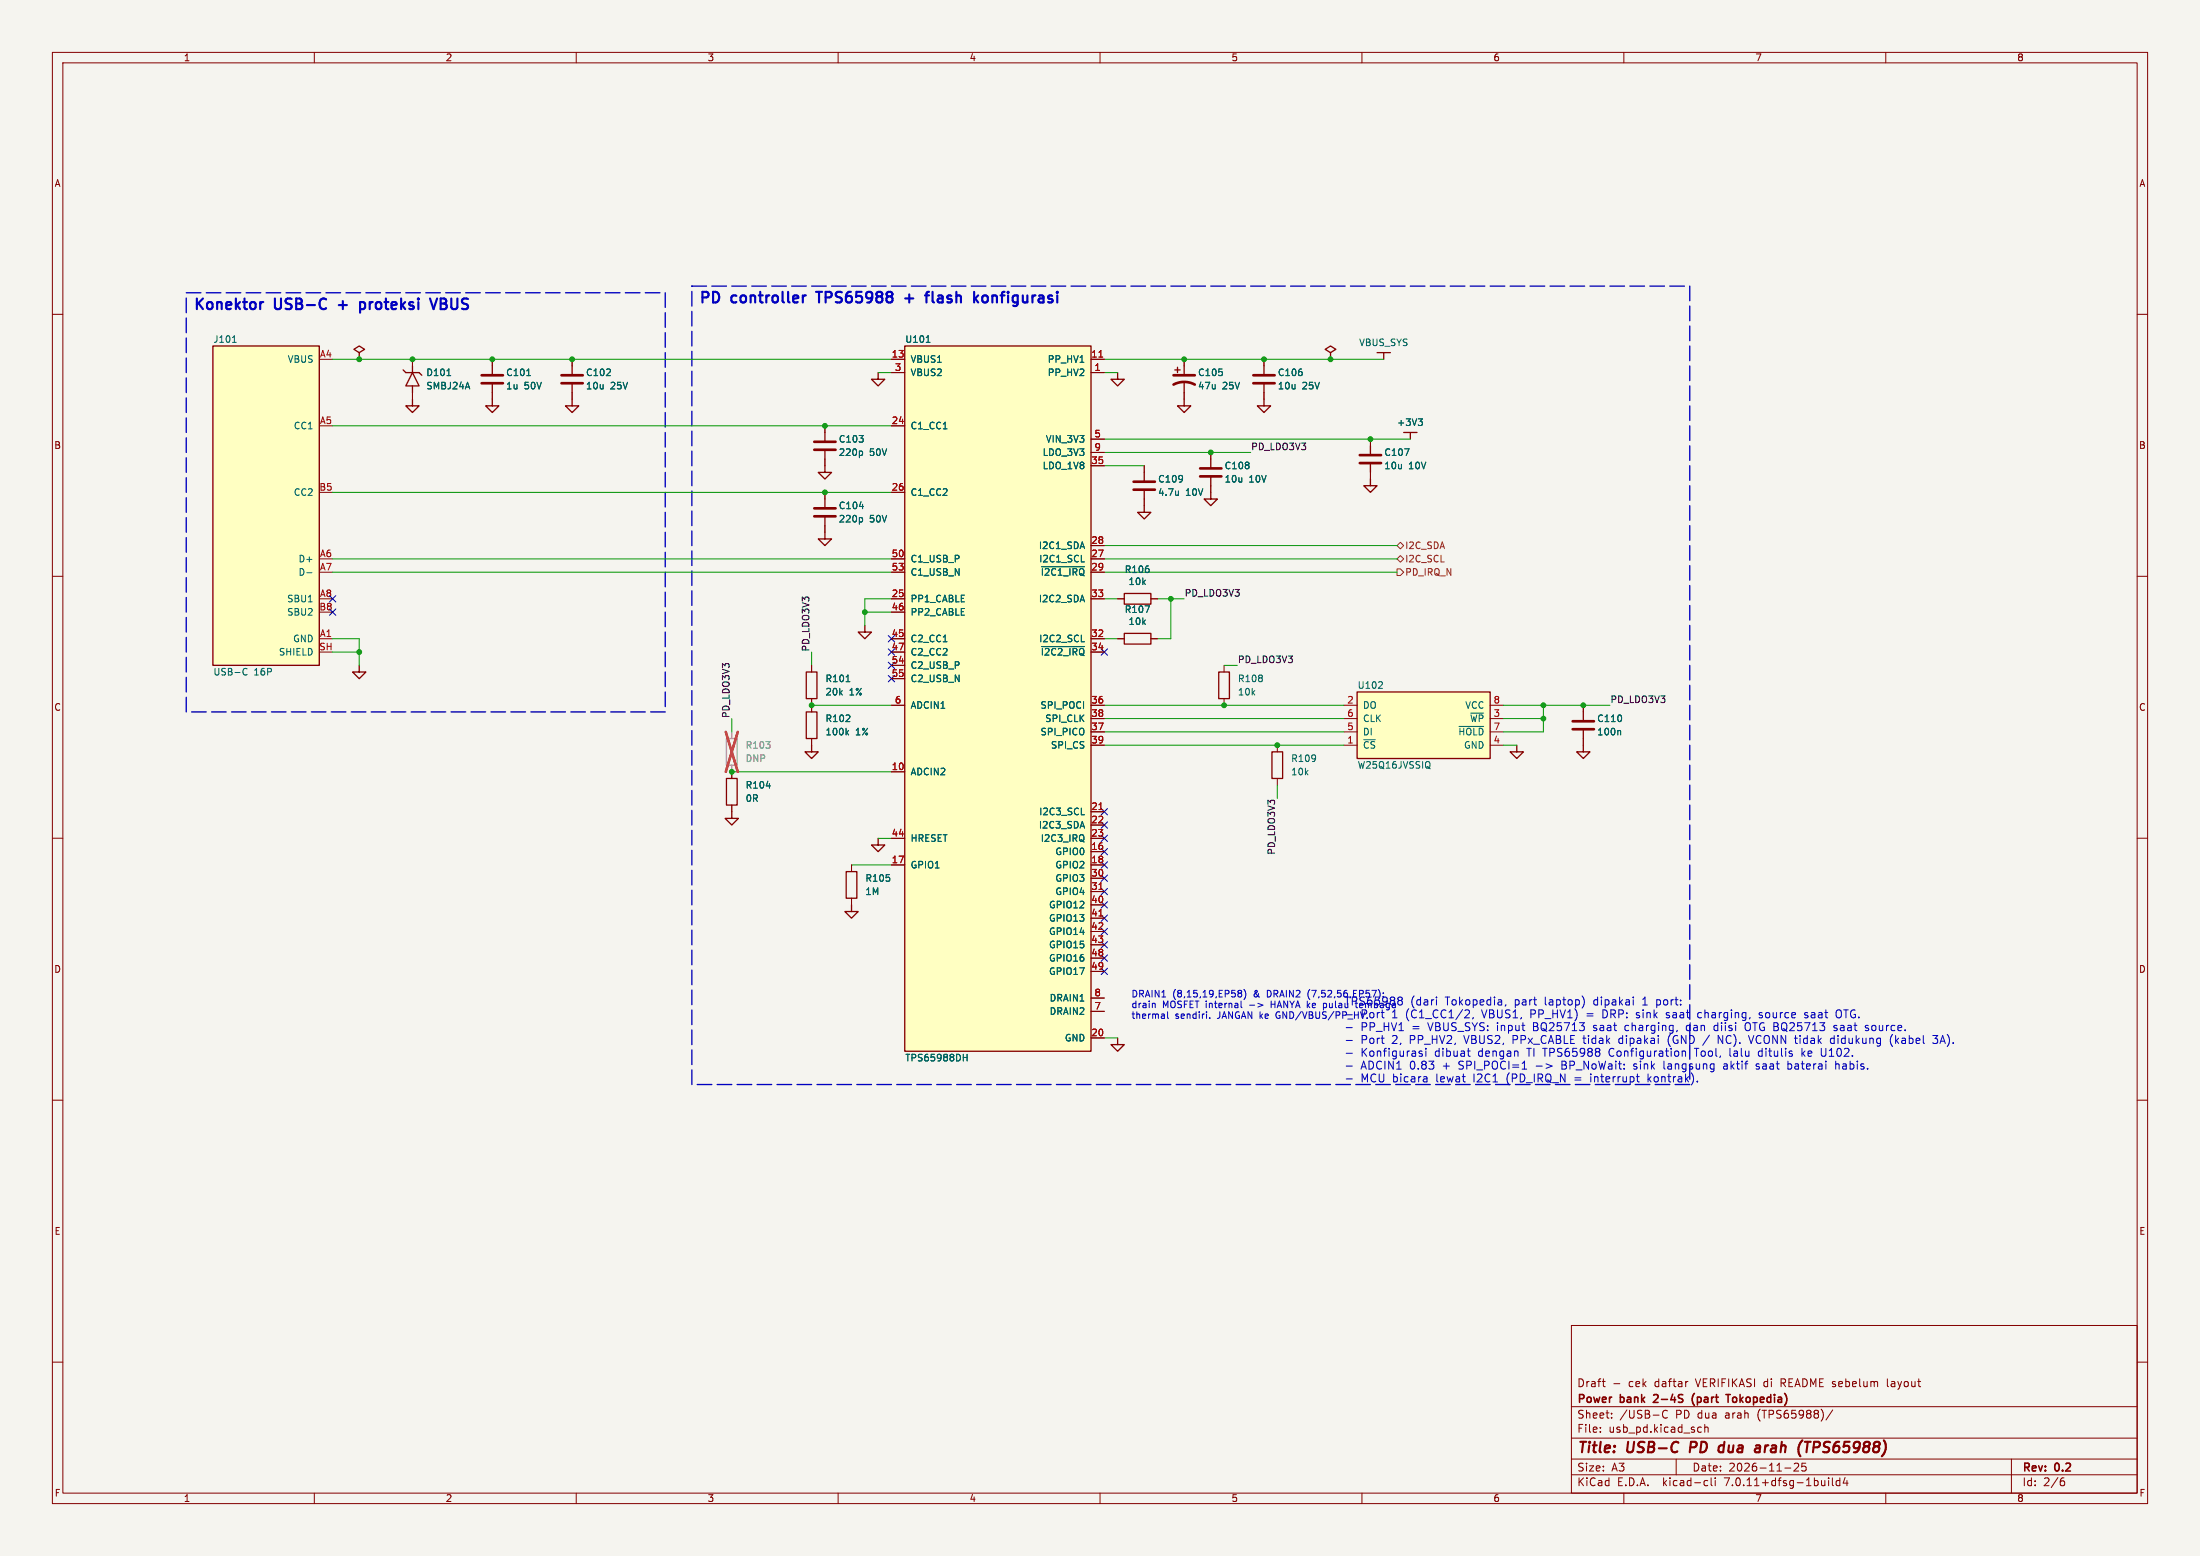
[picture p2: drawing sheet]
<svg xmlns="http://www.w3.org/2000/svg" width="420mm" height="297mm" viewBox="0 0 420 297" stroke-linecap="round" stroke-linejoin="round" font-family="sans-serif">
<path d="M0 0h420v297h-420z" fill="#f5f4ef" stroke="#f5f4ef" stroke-width=".19"/>
<g fill="none" stroke="#840000" stroke-width=".19">
<path d="M10 10h400v277h-400zM12 12h396v273h-396zM60 10v2M110 10v2M160 10v2M210 10v2M260 10v2M310 10v2M360 10v2M10 60h2M408 60h2M68.6 68.6h.1"/>
<path d="M78.7 68.6v1.3M78.7 74.9v1.3M94 68.6v1.3M94 74.9v1.3M109.2 68.6v1.3M109.2 74.9v1.3M170.2 71.1h2.5M170.2 68.6h2.5M208.3 71.1h2.5M208.3 68.6h2.5M226.1 68.6v1.3M226.1 74.9v1.3"/>
<path d="M241.3 68.6v1.3M241.3 74.9v1.3M254 68.6h.1M157.5 81.3v1.3M157.5 87.6v1.3M157.5 94v1.3M170.2 81.3h2.5M170.2 94h2.5M208.3 88.9h2.5M208.3 83.8h2.5M208.3 86.4h2.5M218.4 88.9v1.3"/>
<path d="M218.4 95.3v1.2M231.1 86.4v1.2M231.1 92.7v1.3M261.6 83.8v1.3M261.6 90.2v1.2M10 110h2M157.5 100.3v1.3M170.2 114.3h2.5M170.2 106.7h2.5M170.2 109.2h2.5M170.2 116.8h2.5M208.3 114.3h2.5"/>
<path d="M208.3 106.7h2.5M208.3 104.1h2.5M208.3 109.2h2.5M213.4 114.3h1.2M219.7 114.3h1.3M408 110h2M61 121.9h2.5M154.9 127v1.3M154.9 133.4v2.5M170.2 121.9h2.5M170.2 134.6h2.5M170.2 124.5h2.5"/>
<path d="M170.2 127h2.5M170.2 129.5h2.5M208.3 121.9h2.5M208.3 134.6h2.5M208.3 137.2h2.5M208.3 139.7h2.5M208.3 124.5h2.5M213.4 121.9h1.2M219.7 121.9h1.3M233.7 127v1.3M233.7 133.4v1.2M256.5 134.6h2.6"/>
<path d="M256.5 137.2h2.6M256.5 139.7h2.6M284.5 134.6h2.5M284.5 137.2h2.5M284.5 139.7h2.5M302.3 134.6v1.3M10 160h2M139.7 147.3v1.3M139.7 153.7v1.2M154.9 141v1.2M170.2 147.3h2.5M208.3 142.2h2.5"/>
<path d="M208.3 154.9h2.5M208.3 157.5h2.5M243.8 142.2v1.3M243.8 148.6v1.3M256.5 142.2h2.6M284.5 142.2h2.5M302.3 141v1.2M408 160h2M162.6 165.1v1.3M162.6 171.5v1.2M170.2 165.1h2.5M170.2 160h2.5"/>
<path d="M208.3 162.6h2.5M208.3 165.1h2.5M208.3 160h2.5M208.3 167.6h2.5M208.3 170.2h2.5M208.3 172.7h2.5M208.3 175.3h2.5M208.3 177.8h2.5M208.3 198.1h2.5M208.3 180.3h2.5M208.3 182.9h2.5M208.3 185.4h2.5"/>
<path d="M208.3 193h2.5M208.3 190.5h2.5M10 210h2M408 210h2M10 260h2M300 253h108v32h-108zM408 260h2M300 278.5h108M300 274.5h108M300 268.5h108M305.5 273.2v.2M305.5 272.5v.1"/>
<path d="M305.9 263.7h.5M306.2 264.6l.2 .1M307.7 270.5v.2M307.7 269.8v.1M308.1 264.1h1.1M318.3 269.3a.6 .6 0 0 0-.7 0 .6 .6 0 0 0-.2 .7 .56 .56 0 0 0 .3 .6 .56 .56 0 0 0 .6-.1M320 278.5v3M322.1 263.7h.1M324.4 272.4l.4 .1M324.8 273.3l-.4 .1M325.4 272.5l.3-.1 .3 .1 .1 .9M325.4 271.9v1.5"/>
<path d="M342.5 279.4l.6-.1 .2 .1 .1 .3-1 1.1h1M344.7 279.3h-.7l-.1 .7 .3-.1h.5l.1 .2-.1 .5-.2 .2-.6-.2M349.9 269.1l-1.3 1.9M360.3 263.2v1.3l.2 .2M384 278.5v6.5M60 285v2M110 285v2M160 285v2M210 285v2M260 285v2M300 281.5h108M310 285v2"/>
<path d="M325.6 282.6l.4 .1M326 283.5l-.4 .1M326.7 282.1v1.3l.2 .2M327.4 282.1v.1M327.4 282.6v1M340.7 280.2h1.2M349.1 282.1v.1M349.1 282.6v1M349.8 282.1v1.3l.2 .2M351.2 282.7l-.4-.1-.3 .3 .2 .6h.5M351.2 282.1v1.5M352.2 282l-.3 1.1h.9"/>
<path d="M352.6 282.6v1M360 285v2M393.6 282.7h.3l.3 .2-.1 .5-.5 .2M394 282.1l-.4 .1"/>
</g>
<path d="M322.8 275.2l-.2 2M328.3 276h.8M329 277.1l-.6 .1M329.2 275.2l-.2 2M335.4 275.9l.6 .1-.1 1.2M335.9 277.1l-.2 .1M336 276.3l-.7 .1M344.1 274.9l-.1 .1M344.5 275.2h1.2M345.1 275.2l-.2 2" fill="none" stroke="#840000" stroke-width=".4"/>
<path d="M315.8 266.3h-.1M316.5 266.8l-.9 .9h.9M323.5 266a1.72 1.72 0 0 0 0 2.3M329.5 266.2h.8M329.9 266.2v1.5M330.8 266.8v.7" fill="none" stroke="#840000" stroke-width=".3"/>
<g fill="none" stroke="#840000" stroke-width=".25">
<path d="M40.6 66h20.4v61h-20.4zM68.6 67.3l1-.6-1-.7-1 .7 1 .6v1.3M77 70.6l.5 .5h2.5l.5 .5M78.7 76.2v1.3h1.3l-1.3 1.2-1.2-1.2h1.2M78.7 71.1l1.3 2.6h-2.5zM78.7 69.9v1.2M78.7 73.7v1.2M94 76.2v1.3h1.2l-1.2 1.2-1.3-1.2h1.3M94 69.9v1.7M94 73.1v1.8M109.2 76.2v1.3h1.3l-1.3 1.2-1.3-1.2h1.3M109.2 69.9v1.7"/>
<path d="M109.2 73.1v1.8M167.6 71.1v1.3h1.3l-1.3 1.3-1.2-1.3h1.2M172.7 66h35.6v134.7h-35.6zM213.4 71.1v1.3h1.2l-1.2 1.3-1.3-1.3h1.3M224.3 70.6h1M224.8 70.1v1M226.1 76.2v1.3h1.2l-1.2 1.2-1.3-1.2h1.3M226.1 69.9v1.7M226.1 73.1v1.8M241.3 76.2v1.3h1.3l-1.3 1.2-1.3-1.2h1.3M241.3 69.9v1.7M241.3 73.1v1.8"/>
<path d="M254 67.3l1-.6-1-.7-1 .7 1 .6v1.3M262.9 67.3h2.5M264.2 67.3v1.3M157.5 88.9v1.3h1.2l-1.2 1.2-1.3-1.2h1.3M157.5 82.6v1.7M157.5 85.8v1.8M157.5 95.3v1.7M157.5 98.5v1.8M218.4 96.5v1.3h1.3l-1.3 1.3-1.2-1.3h1.2M218.4 90.2v1.8M218.4 93.5v1.8M231.1 94v1.3h1.3l-1.3 1.2-1.2-1.2h1.2"/>
<path d="M231.1 87.6v1.8M231.1 90.9v1.8M261.6 91.4v1.3h1.3l-1.3 1.3-1.3-1.3h1.3M261.6 85.1v1.8M261.6 88.4v1.8M268 82.6h2.5M269.2 82.6v1.2M157.5 101.6v1.3h1.2l-1.2 1.2-1.3-1.2h1.3M165.1 119.4v1.3h1.3l-1.3 1.2-1.3-1.2h1.3M214.6 113.3h5.1v2h-5.1zM68.6 127v1.3h1.2l-1.2 1.2-1.3-1.2h1.3M153.9 135.9h2.1v5.1h-2.1z"/>
<path d="M153.9 128.3h2.1v5.1h-2.1zM214.6 120.9h5.1v2h-5.1zM232.7 128.3h2v5.1h-2zM259.1 132.1h25.4v12.7h-25.4zM302.3 135.9v1.8M302.3 139.2v1.8M138.7 148.6h2v5.1h-2zM139.7 154.9v1.3h1.3l-1.3 1.3-1.3-1.3h1.3M154.9 142.2v1.3h1.3l-1.3 1.3-1.2-1.3h1.2M242.8 143.5h2.1v5.1h-2.1zM289.6 142.2v1.3h1.2l-1.2 1.3-1.3-1.3h1.3M302.3 142.2v1.3h1.2l-1.2 1.3-1.3-1.3h1.3"/>
<path d="M161.5 166.4h2.1v5.1h-2.1zM162.6 172.7v1.3h1.2l-1.2 1.3-1.3-1.3h1.3M167.6 160v1.3h1.3l-1.3 1.3-1.2-1.3h1.2M213.4 198.1v1.3h1.2l-1.2 1.3-1.3-1.3h1.3"/>
</g>
<g fill="none" stroke="#006464" stroke-width=".19">
<path d="M44.4 65.3h.7M85.3 71.7h.7M100.6 71.7h.7M176.8 65.3h.7M270.8 79.9h.7l-.4 .5M164.1 96.7h.7M164.4 98.8l.3 .2v.4l-.3 .2M164.4 86.1l.3 .2v.4l-.3 .2M180.1 81.9h.7M225 93.7v.9M225 94.4l-.1 .1M268.1 85.7h.9l-.6 1.2"/>
<path d="M271.3 80.4l.2 .3v.3l-.2 .2M58.6 109.3h.9M198.8 108.2h8.2M206.4 107.3h.6M218.6 115.6h.8l-.5 1.3M46.6 127.6l.6 .1M47.2 128.7l-.6 .1M161.5 130.1h.7M161.6 139.8l.4 .5M162 139.4l-.5 .5M180.1 122.5h.7M198.8 123.4h8.2"/>
<path d="M206.4 122.5h.6M263.1 131.4h.8M263.8 130.2v.5M278.5 138.7h4.7M309.2 139.4l.2 .2v.7M146.3 150h.8M206.4 155.5h.6M272.8 145.4a.91 .91 0 0 1 0 1.2l.2 .2M183.9 201.8h.7M184.6 201.2v1.3"/>
</g>
<g fill="none" stroke="#840000" stroke-width=".51">
<path d="M92 71.6h4M92 73.1h4M107.2 71.6h4M107.2 73.1h4M224 73.4a4.3 4.3 0 0 1 4.1 0M224 71.6h4.1M239.3 71.6h4M239.3 73.1h4M155.5 98.5h4M155.5 97h4M155.5 85.8h4M155.5 84.3h4"/>
<path d="M216.4 93.5h4.1M216.4 92h4.1M229.1 90.9h4.1M229.1 89.4h4.1M259.6 88.4h4M259.6 86.9h4M300.2 139.2h4.1M300.2 137.7h4.1"/>
</g>
<g fill="#ffffc2" stroke="#ffffc2" stroke-width=".19">
<path d="M259.1 132.1h25.4v12.7h-25.4z"/>
<path d="M40.6 66h20.4v61h-20.4z"/>
<path d="M172.7 66h35.6v134.7h-35.6z"/>
</g>
<path d="M138.7 141h2v5.1h-2z" fill="none" stroke="#9c9b98" stroke-width=".25"/>
<path d="M139.7 139.7v1.3M139.7 146.1v1.2" fill="none" stroke="#9c9b98" stroke-width=".19"/>
<path d="M138.6 139.7l2.2 7.6M140.8 139.7l-2.2 7.6" fill="none" stroke="#eb3a3d" stroke-width=".46"/>
<path d="M209.8 68.2h.7M209.8 154.5h.7M209.8 169.8h.7M209.8 174.8h.7" fill="none" stroke="#a90000" stroke-width=".19"/>
<path d="M266.7 106.7l.6-.7 .7 .7-.7 .6zM266.7 108.6h.6l.7 .6-.7 .7h-.6zM267.3 103.5l.7 .6-.7 .7-.6-.7z" fill="none" stroke="#725600" stroke-width=".19"/>
<g fill="none" stroke="#0000c2" stroke-width=".19">
<path d="M220.2 191.5l.3 .2v.6M222.9 193.1v1.1l.2 .2M230.9 194.3v.1M236.6 189.6l-.3-.3 .3-.3h.2l.2 .3-.2 .3M236.6 189.6l-.3 .2 .1 .4 .2 .1h.2l.2-.2v-.3l-.2-.2M236.6 189.6h.2M236.9 191.1v1.1l.2 .1M237.5 188.9a1.46 1.46 0 0 1 0 1.9M238.6 191.9h.9M240.1 191.5l1 .4-1 .3M252.6 191.5v1.3M252.6 192.3h.4"/>
<path d="M257 196.1h1.2M257 198.6h1.2M263.1 188.9l.3 .5 .1 .5M264.1 189.5v.1M267.1 190.3h.3l.3 .3-.3 .4M267.1 191h.3M267.4 191l.2 .1 .1 .4-.1 .3h-.5M274.2 190.3v.2M274.2 190.8v1M280.5 193.2l-.9 1.1h.9M281.2 194.2l-.1 .3M287.5 191.8l-.2 .3"/>
<path d="M302.1 190.2a1.78 1.78 0 0 1 0 2.1M306 192.8v1.5h.4M309.1 198.3v.7M310.3 195.9v.7M312.4 194.2l.4 .1M312.6 193.3l-.2 .2 .2 .3M313.6 191.8h.9M313.7 190.7h-.1M318.1 194.2l.4 .1M318.2 193.3v.4l.3 .1M318.5 198.1v.6l.2 .8M320.2 196.7l-.1 .2"/>
<path d="M322.2 195.7l-.3 .3v.4l.3 .3M324.7 193.3h-.5l-.1 .3 .1 .5 .5 .2M326.3 197.6l-1.3 1.9M327.3 195.9v.7l.5 .1M328 199.2v-1.5l.9 1.5M333.1 195.7v.5a.51 .51 0 0 0 .7 .5M333.8 197.7l.5 1.5 .5-1.5M336.4 193.3h-.4l-.2 .3 .7 .4M336.5 194.1l-.2 .2-.5-.1M345.1 193.3h-.4l-.2 .2 .1 .2 .5 .1v.4h-.6M350.2 197.7v1.5M350.2 198.2h-.5l-.3 .3 .2 .6h.6"/>
<path d="M350.6 193a.51 .51 0 0 1 .6-.2 .51 .51 0 0 1 .3 .5M350.7 195.8l-.4-.1-.2 .2 .1 .2 .5 .2v.4h-.6M351.5 193.8a.51 .51 0 0 1-.3 .5 .51 .51 0 0 1-.6-.2M356.2 196.1l.5 .2v.2l-.2 .2h-.4M356.2 195.8h.5M361 197.9a1.78 1.78 0 0 0 .3 1.9M361.9 197.7v1.5M362.5 198.2l-.6 .5M369 197.7h.9l-.5 .5 .4 .2v.6l-.2 .2-.6-.2M257 201h1.2M257 203.5h1.2M257 205.9h1.2"/>
<path d="M270.9 200.9l.7 .4-.3 .3h-.4M271.1 200.6l-.2 .2M271.3 200.6l.2 .1M272.2 200.6v1M272.2 205.5l.2 .2v.8M272.4 206.4l-.1 .1M272.4 205.9h-.1M280.4 201.6h.3M290.6 204.1h.9M295.1 203.1l1.2 .4-1.2 .4M303.7 205.5v1M311.9 204l.1 .1"/>
<path d="M311.9 203.1v.4M312.4 205.5h.6M312.7 206.4l.3 .1M314.6 205v1.5M314.8 205.9l.4 .6M315.2 205.5l-.6 .6M317.7 202.6v1.3l.2 .2M321.1 200.6v1M321.2 200.7l-.1 .1M321.7 200.7l.1 .9M329.2 203.1h-.1M329.6 203.5h-.4a.3 .3 0 0 0-.2 .3 .3 .3 0 0 0 .2 .3h.4"/>
<path d="M330.3 200.1v1.3l.2 .2M335.2 204h.6M335.8 203.1h-.3l-.3 .2 .1 .2 .5 .1M336.3 200.6h-.3l-.3 .3 .1 .6 .5 .1M341.3 203.1h.5l.2 .1M341.3 202.6v1.5M342 203.9l-.2 .2-.5-.1M344 200.1v1.5M344.1 201l.5 .6M344.6 200.6l-.6 .6M347.8 201.6h.6M350.4 203.2l.3-.1h.3l.1 1"/>
<path d="M350.4 202.6v1.5"/>
</g>
<g fill="none" stroke="#0000c2" stroke-width=".41">
<path d="M37.6 57v2M38.7 57l-1.1 1.1M45 57v2M46.7 57v1.7M50.1 57.7h.2M52.5 57v1.6M53.6 57v1.6M55.7 57.1l-.8-.1-.3 .2M57.5 57.2l-.3-.2h-.7v2M62.3 57.2a.7 .7 0 0 0-1.1 .1M65.4 57.5v1.5M68.7 57.7h.6l.4 .3"/>
<path d="M68.7 57.7v2M69.7 58.6l-.4 .4-.6-.1M73.7 57v1.7M76.6 57v2M79.9 57l-.1 .1 .1 .1M79.9 57l.1 .1-.1 .1M79.9 57v.2M82.1 57l.7 2 .6-2M85.1 57.2l-.3-.2h-.7v2M86.2 57v1.6M87.3 57v1.6M89.3 57.1l-.7-.1-.3 .2"/>
<path d="M135.2 55.9l-.3-.2h-.8v2M137.1 56l-.5-.3h-.5v2M145.1 55.7v1.7M149.4 55.7v1.7M150.5 55.7v1.7M153.6 56.4h.2M155.8 55.7h1.1M156.4 55.7v2M158.7 55.9l-.3-.2h-.8v2M160.7 55.8l-.8-.1-.3 .2M162.5 55.7h-.4l-.3 .2M164.5 55.7h-1l-.1 1"/>
<path d="M165.5 55.9l.2-.2h.4l.3 .2M167.4 55.9l.3-.2h.4l.3 .2M169.3 55.9l.3-.2h.4l.3 .2M172.8 57h1.6M173.6 56.2v1.5M176.6 56.4h.8M177.4 55.7l-.4 .1-.1 .2v1.7M178 55.7v1.7l.3 .3M182.6 55.7v2M186 55.7v2M188.6 56.8a.55 .55 0 0 0-.6-.4 .55 .55 0 0 0-.5 .4v.6a.55 .55 0 0 0 .5 .4 .55 .55 0 0 0 .6-.4M191.8 55.7l-.4 .1-.1 .2"/>
<path d="M192.4 55.7v.1v.1M192.4 55.7l.1 .1-.1 .1M192.4 55.7v.2M201.8 55.7l-.1 .1 .1 .1M201.8 55.7l.1 .1-.1 .1M201.8 55.7v.2"/>
</g>
<path d="M35.6 55.9h91.4v80h-91.4v-80M132.1 54.6h190.5v152.4h-190.5v-152.4" fill="none" stroke="#0000c2" stroke-width=".25" stroke-dasharray="2.8 1"/>
<g fill="none" stroke="#009600" stroke-width=".19">
<path d="M63.5 68.6h106.7M167.6 71.1h2.6M210.8 71.1h2.6M210.8 68.6h53.4M63.5 81.3h106.7M63.5 94h106.7M210.8 86.4h28M210.8 88.9h7.6M210.8 83.8h58.4M63.5 109.2h106.7M63.5 106.7h106.7M165.1 116.8h5.1"/>
<path d="M170.2 114.3h-5.1v5.1M210.8 114.3h2.6M210.8 109.2h55.9M210.8 106.7h55.9M210.8 104.1h55.9M221 114.3h5.1M223.5 114.3v7.6h-2.5M63.5 121.9h5.1v5.1M63.5 124.5h5.1M139.7 137.2v2.5M154.9 134.6h15.3M154.9 124.5v2.5"/>
<path d="M210.8 134.6h45.7M210.8 121.9h2.6M210.8 137.2h45.7M210.8 139.7h45.7M233.7 127h2.5M287 134.6h20.3M287 137.2h7.6M294.6 134.6v5.1h-7.6M139.7 147.3h30.5M210.8 142.2h45.7M243.8 149.9v2.5M287 142.2h2.6"/>
<path d="M162.6 165.1h7.6M167.6 160h2.6M210.8 198.1h2.6"/>
</g>
<g fill="none" stroke="#000084" stroke-width=".19">
<path d="M62.9 116.2l1.2 1.2M62.9 113.7l1.2 1.2M64.1 116.2l-1.2 1.2M64.1 113.7l-1.2 1.2M169.6 121.3l1.2 1.2M169.6 123.9l1.2 1.2M169.6 128.9l1.2 1.2M169.6 126.4l1.2 1.2M170.8 121.3l-1.2 1.2M170.8 123.9l-1.2 1.2M170.8 128.9l-1.2 1.2M170.8 126.4l-1.2 1.2"/>
<path d="M210.2 123.9l1.2 1.2M211.4 123.9l-1.2 1.2M210.2 159.4l1.2 1.2M210.2 154.3l1.2 1.2M210.2 156.9l1.2 1.2M211.4 159.4l-1.2 1.2M211.4 154.3l-1.2 1.2M211.4 156.9l-1.2 1.2M210.2 179.7l1.2 1.2M210.2 177.2l1.2 1.2M210.2 174.7l1.2 1.2M210.2 172.1l1.2 1.2"/>
<path d="M210.2 169.6l1.2 1.2M210.2 167l1.2 1.2M210.2 164.5l1.2 1.2M210.2 162l1.2 1.2M211.4 179.7l-1.2 1.2M211.4 177.2l-1.2 1.2M211.4 174.7l-1.2 1.2M211.4 172.1l-1.2 1.2M211.4 169.6l-1.2 1.2M211.4 167l-1.2 1.2M211.4 164.5l-1.2 1.2M211.4 162l-1.2 1.2"/>
<path d="M210.2 184.8l1.2 1.2M210.2 182.3l1.2 1.2M211.4 184.8l-1.2 1.2M211.4 182.3l-1.2 1.2"/>
</g>
<g fill="#009600" stroke="#009600" stroke-width=".19">
<circle cx="78.7" cy="68.6" r=".46"/>
<circle cx="68.6" cy="68.6" r=".46"/>
<circle cx="94" cy="68.6" r=".46"/>
<circle cx="109.2" cy="68.6" r=".46"/>
<circle cx="68.6" cy="124.5" r=".46"/>
<circle cx="241.3" cy="68.6" r=".46"/>
<circle cx="226.1" cy="68.6" r=".46"/>
<circle cx="254" cy="68.6" r=".46"/>
<circle cx="261.6" cy="83.8" r=".46"/>
<circle cx="139.7" cy="147.3" r=".46"/>
<circle cx="157.5" cy="94" r=".46"/>
<circle cx="157.5" cy="81.3" r=".46"/>
<circle cx="154.9" cy="134.6" r=".46"/>
<circle cx="165.1" cy="116.8" r=".46"/>
<circle cx="223.5" cy="114.3" r=".46"/>
<circle cx="233.7" cy="134.6" r=".46"/>
<circle cx="302.3" cy="134.6" r=".46"/>
<circle cx="243.8" cy="142.2" r=".46"/>
<circle cx="231.1" cy="86.4" r=".46"/>
<circle cx="294.6" cy="134.6" r=".46"/>
<circle cx="294.6" cy="137.2" r=".46"/>
</g>
<g font-size="2.8" fill="#0000c2">
<text x="133.3" y="58.9">PD</text>
<text x="139.8" y="58.9">controller</text>
<text x="156.9" y="58.9">TPS65988</text>
<text x="179.4" y="58.9">flash</text>
<text x="189.3" y="58.9">konfigurasi</text>
<text x="36.8" y="60.2">Konektor</text>
<text x="52.5" y="60.2">USB-C</text>
<text x="65.5" y="60.2">+</text>
<text x="70.4" y="60.2">proteksi</text>
<text x="84.9" y="60.2">VBUS</text>
</g>
<g font-size="2.8" fill="#840000">
<text x="301" y="277.9">Title:</text>
<text x="310.6" y="277.9">USB-C</text>
<text x="323.4" y="277.9">PD</text>
<text x="329.8" y="277.9">dua</text>
<text x="337.5" y="277.9">arah</text>
<text x="346.5" y="277.9">(TPS65988)</text>
</g>
<g font-size="2.1" fill="#0000c2">
<text x="256.5" y="192.2">TPS65988</text>
<text x="256.5" y="194.7">-</text>
<text x="259.7" y="194.7">Port</text>
<text x="259.7" y="197.1">PP_HV1</text>
<text x="265.8" y="194.7">1</text>
<text x="268.5" y="194.7">(C1_CC1/2,</text>
<text x="269.2" y="192.2">(dari</text>
<text x="269.6" y="197.1">=</text>
<text x="272.8" y="197.1">VBUS_SYS:</text>
<text x="276" y="192.2">Tokopedia,</text>
<text x="283.2" y="194.7">VBUS1,</text>
<text x="286" y="197.1">input</text>
<text x="289.3" y="192.2">part</text>
<text x="292.6" y="194.7">PP_HV1)</text>
<text x="293.1" y="197.1">BQ25713</text>
<text x="295.2" y="192.2">laptop)</text>
<text x="303.4" y="194.7">=</text>
<text x="304.6" y="192.2">dipakai</text>
<text x="304.7" y="197.1">saat</text>
<text x="306.6" y="194.7">DRP:</text>
<text x="310.9" y="197.1">charging,</text>
<text x="313.2" y="194.7">sink</text>
<text x="314.1" y="192.2">1</text>
<text x="316.9" y="192.2">port:</text>
<text x="319.1" y="194.7">saat</text>
<text x="322.8" y="197.1">dan</text>
<text x="325.2" y="194.7">charging,</text>
<text x="328.2" y="197.1">diisi</text>
<text x="334.3" y="197.1">OTG BQ25713</text>
<text x="337.1" y="194.7">source</text>
<text x="346" y="194.7">saat</text>
<text x="351.5" y="197.1">saat</text>
<text x="352.1" y="194.7">OTG.</text>
<text x="357.7" y="197.1">source.</text>
<text x="259.7" y="199.6">Port</text>
<text x="259.7" y="202">Konfigurasi</text>
<text x="265.8" y="199.6">2,</text>
<text x="269.2" y="199.6">PP_HV2,</text>
<text x="273.9" y="202">dibuat</text>
<text x="279.8" y="199.6">VBUS2,</text>
<text x="282.3" y="202">dengan</text>
<text x="289.2" y="199.6">PPx_CABLE</text>
<text x="291.8" y="202">TI TPS65988</text>
<text x="302.8" y="199.6">tidak</text>
<text x="307.7" y="202">Configuration</text>
<text x="309.7" y="199.6">dipakai</text>
<text x="319.2" y="199.6">(GND</text>
<text x="324.3" y="202">Tool,</text>
<text x="329.1" y="199.6">NC).</text>
<text x="331" y="202">lalu</text>
<text x="335.2" y="199.6">VCONN tidak</text>
<text x="336.7" y="202">ditulis</text>
<text x="345.1" y="202">ke</text>
<text x="348.9" y="202">U102.</text>
<text x="351" y="199.6">didukung</text>
<text x="362.6" y="199.6">(kabel</text>
<text x="371" y="199.6">3A).</text>
<text x="259.7" y="204.5">ADCIN1</text>
<text x="259.7" y="206.9">MCU bicara</text>
<text x="269.2" y="204.5">0.83</text>
<text x="274.3" y="206.9">lewat</text>
<text x="275.5" y="204.5">+</text>
<text x="278.7" y="204.5">SPI_POCI=1</text>
<text x="281.5" y="206.9">I2C1</text>
<text x="288" y="206.9">(PD_IRQ_N</text>
<text x="293.6" y="204.5">-&gt;</text>
<text x="298.6" y="204.5">BP_NoWait:</text>
<text x="301.1" y="206.9">=</text>
<text x="304.3" y="206.9">interrupt</text>
<text x="312.5" y="204.5">sink</text>
<text x="315.4" y="206.9">kontrak).</text>
<text x="318.4" y="204.5">langsung</text>
<text x="330" y="204.5">aktif</text>
<text x="336.4" y="204.5">saat</text>
<text x="342.5" y="204.5">baterai</text>
<text x="351.8" y="204.5">habis.</text>
</g>
<g font-size="2.1" fill="#840000">
<text x="301" y="268.2">Power</text>
<text x="301" y="265">Draft</text>
<text x="309.4" y="268.2">bank</text>
<text x="310.9" y="265">cek</text>
<text x="316" y="265">daftar</text>
<text x="316.4" y="268.2">2-4S</text>
<text x="324" y="265">VERIFIKASI</text>
<text x="324.3" y="268.2">(part</text>
<text x="331.5" y="268.2">Tokopedia)</text>
<text x="337.1" y="265">di</text>
<text x="340.5" y="265">README sebelum</text>
<text x="361.1" y="265">layout</text>
<text x="301" y="273.7">File:</text>
<text x="301" y="271">Sheet:</text>
<text x="307.1" y="273.7">usb_pd.kicad_sch</text>
<text x="309.2" y="271">/USB-C</text>
<text x="319.9" y="271">PD dua</text>
<text x="329.6" y="271">arah</text>
<text x="335.9" y="271">(TPS65988)/</text>
<text x="301" y="281.1">Size:</text>
<text x="307.6" y="281.1">A3</text>
<text x="323" y="281.1">Date:</text>
<text x="330" y="281.1">2026-11-25</text>
<text x="386" y="281.3">Rev:</text>
<text x="392.4" y="281.3">0.2</text>
<text x="301" y="283.9">KiCad</text>
<text x="308.7" y="283.9">E.D.A.</text>
<text x="317.6" y="283.9">kicad-cli</text>
<text x="329.5" y="283.9">7.0.11+dfsg-1build4</text>
<text x="386" y="283.9">Id:</text>
<text x="390.1" y="283.9">2/6</text>
</g>
<g font-size="1.8" fill="#840000">
<text x="35" y="11.9">1</text>
<text x="85" y="11.9">2</text>
<text x="135" y="11.9">3</text>
<text x="185" y="11.9">4</text>
<text x="235" y="11.9">5</text>
<text x="285" y="11.9">6</text>
<text x="335" y="11.9">7</text>
<text x="385" y="11.9">8</text>
<text x="10.3" y="35.9">A</text>
<text x="408.3" y="35.9">A</text>
<text x="10.3" y="85.9">B</text>
<text x="408.2" y="85.9">B</text>
<text x="10.3" y="135.9">C</text>
<text x="408.2" y="135.9">C</text>
<text x="10.3" y="185.9">D</text>
<text x="408.2" y="185.9">D</text>
<text x="10.3" y="235.9">E</text>
<text x="408.3" y="235.9">E</text>
<text x="10.3" y="285.9">F</text>
<text x="35" y="286.9">1</text>
<text x="85" y="286.9">2</text>
<text x="135" y="286.9">3</text>
<text x="185" y="286.9">4</text>
<text x="235" y="286.9">5</text>
<text x="285" y="286.9">6</text>
<text x="335" y="286.9">7</text>
<text x="385" y="286.9">8</text>
<text x="408.3" y="285.9">F</text>
</g>
<g font-size="1.8" fill="#006464">
<text x="40.6" y="65.6">J101</text>
<text x="172.7" y="65.6">U101</text>
<text x="54.8" y="69.4">VBUS</text>
<text x="81.3" y="72">D101</text>
<text x="96.5" y="72">C101</text>
<text x="111.8" y="72">C102</text>
<text x="173.7" y="69.4">VBUS1</text>
<text x="173.7" y="72">VBUS2</text>
<text x="199.9" y="72">PP_HV2</text>
<text x="199.9" y="69.4">PP_HV1</text>
<text x="228.6" y="72">C105</text>
<text x="243.8" y="72">C106</text>
<text x="259.4" y="66.3">VBUS_SYS</text>
<text x="81.3" y="74.5">SMBJ24A</text>
<text x="96.5" y="74.5">1u</text>
<text x="100.1" y="74.5">50V</text>
<text x="111.8" y="74.5">10u</text>
<text x="116.5" y="74.5">25V</text>
<text x="228.6" y="74.5">47u</text>
<text x="233.3" y="74.5">25V</text>
<text x="243.8" y="74.5">10u</text>
<text x="248.6" y="74.5">25V</text>
<text x="56" y="82.1">CC1</text>
<text x="173.7" y="82.1">C1_CC1</text>
<text x="266.6" y="81.5">+3V3</text>
<text x="160" y="84.7">C103</text>
<text x="160" y="87.2">220p</text>
<text x="166" y="87.2">50V</text>
<text x="199" y="89.8">LDO_1V8</text>
<text x="199" y="87.2">LDO_3V3</text>
<text x="199.6" y="84.7">VIN_3V3</text>
<text x="233.7" y="89.8">C108</text>
<text x="264.2" y="87.2">C107</text>
<text x="264.2" y="89.8">10u</text>
<text x="268.9" y="89.8">10V</text>
<text x="56" y="94.8">CC2</text>
<text x="173.7" y="94.8">C1_CC2</text>
<text x="221" y="92.3">C109</text>
<text x="221" y="94.8">4.7u</text>
<text x="226.3" y="94.8">10V</text>
<text x="233.7" y="92.3">10u</text>
<text x="238.4" y="92.3">10V</text>
<text x="160" y="97.4">C104</text>
<text x="160" y="99.9">220p</text>
<text x="166" y="99.9">50V</text>
<text x="56.9" y="107.5">D+</text>
<text x="173.7" y="107.5">C1_USB_P</text>
<text x="198.2" y="105">I2C1_SDA</text>
<text x="198.3" y="107.5">I2C1_SCL</text>
<text x="56.9" y="110.1">D-</text>
<text x="173.7" y="110.1">C1_USB_N</text>
<text x="198.6" y="110.1">~{I2C1_IRQ}</text>
<text x="214.6" y="109.6">R106</text>
<text x="215.3" y="111.9">10k</text>
<text x="54.7" y="115.2">SBU1</text>
<text x="54.7" y="117.7">SBU2</text>
<text x="173.7" y="115.2">PP1_CABLE</text>
<text x="173.7" y="117.7">PP2_CABLE</text>
<text x="198.2" y="115.2">I2C2_SDA</text>
<text x="214.6" y="117.2">R107</text>
<text x="215.3" y="119.5">10k</text>
<text x="53.1" y="125.3">SHIELD</text>
<text x="55.9" y="122.8">GND</text>
<text x="173.7" y="122.8">C2_CC1</text>
<text x="173.7" y="125.3">C2_CC2</text>
<text x="198.3" y="122.8">I2C2_SCL</text>
<text x="198.6" y="125.3">~{I2C2_IRQ}</text>
<text x="40.6" y="129.1">USB-C</text>
<text x="48.5" y="129.1">16P</text>
<text x="157.5" y="130.4">R101</text>
<text x="173.7" y="127.9">C2_USB_P</text>
<text x="173.7" y="130.4">C2_USB_N</text>
<text x="236.2" y="130.4">R108</text>
<text x="259.1" y="131.7">U102</text>
<text x="157.5" y="132.9">20k</text>
<text x="162.1" y="132.9">1%</text>
<text x="173.7" y="135.5">ADCIN1</text>
<text x="198.5" y="135.5">SPI_POCI</text>
<text x="236.2" y="132.9">10k</text>
<text x="260.1" y="135.5">DO</text>
<text x="279.6" y="135.5">VCC</text>
<text x="157.5" y="138">R102</text>
<text x="157.5" y="140.6">100k</text>
<text x="163.3" y="140.6">1%</text>
<text x="198.5" y="140.6">SPI_PICO</text>
<text x="199.4" y="138">SPI_CLK</text>
<text x="200.5" y="143.1">SPI_CS</text>
<text x="260.1" y="143.1">~{CS}</text>
<text x="260.1" y="140.6">DI</text>
<text x="260.1" y="138">CLK</text>
<text x="278.3" y="140.6">~{HOLD}</text>
<text x="279.4" y="143.1">GND</text>
<text x="280.5" y="138">~{WP}</text>
<text x="304.8" y="138">C110</text>
<text x="304.8" y="140.6">100n</text>
<text x="173.7" y="148.2">ADCIN2</text>
<text x="246.4" y="145.6">R109</text>
<text x="246.4" y="148.2">10k</text>
<text x="259.1" y="146.9">W25Q16JVSSIQ</text>
<text x="142.2" y="150.7">R104</text>
<text x="142.2" y="153.3">0R</text>
<text x="198.3" y="155.8">I2C3_SCL</text>
<text x="173.7" y="160.9">HRESET</text>
<text x="198.2" y="158.3">I2C3_SDA</text>
<text x="198.6" y="160.9">I2C3_IRQ</text>
<text x="173.7" y="166">GPIO1</text>
<text x="201.4" y="163.4">GPIO0</text>
<text x="201.4" y="166">GPIO2</text>
<text x="165.1" y="168.5">R105</text>
<text x="165.1" y="171">1M</text>
<text x="200.2" y="173.6">GPIO12</text>
<text x="201.4" y="168.5">GPIO3</text>
<text x="201.4" y="171">GPIO4</text>
<text x="200.2" y="176.1">GPIO13</text>
<text x="200.2" y="178.7">GPIO14</text>
<text x="200.2" y="181.2">GPIO15</text>
<text x="200.2" y="183.7">GPIO16</text>
<text x="200.2" y="186.3">GPIO17</text>
<text x="200.3" y="191.4">DRAIN1</text>
<text x="200.3" y="193.9">DRAIN2</text>
<text x="172.7" y="202.8">TPS65988DH</text>
<text x="203.2" y="199">GND</text>
</g>
<g font-size="1.8" fill="#a90000">
<text x="61" y="68.3">A4</text>
<text x="170.1" y="68.3">13</text>
<text x="170.7" y="70.9">3</text>
<text x="208.2" y="68.3">11</text>
<text x="208.8" y="70.9">1</text>
<text x="61" y="81">A5</text>
<text x="170.1" y="81">24</text>
<text x="208.8" y="83.6">5</text>
<text x="208.2" y="88.6">35</text>
<text x="208.8" y="86.1">9</text>
<text x="60.9" y="93.7">B5</text>
<text x="170.1" y="93.7">26</text>
<text x="61" y="106.4">A6</text>
<text x="170.1" y="106.4">50</text>
<text x="208.2" y="106.4">27</text>
<text x="208.2" y="103.9">28</text>
<text x="61" y="109">A7</text>
<text x="170.1" y="109">53</text>
<text x="208.2" y="109">29</text>
<text x="60.9" y="116.6">B8</text>
<text x="61" y="114">A8</text>
<text x="170.1" y="114">25</text>
<text x="170.1" y="116.6">46</text>
<text x="208.2" y="114">33</text>
<text x="60.9" y="124.2">SH</text>
<text x="61" y="121.7">A1</text>
<text x="170.1" y="121.7">45</text>
<text x="170.1" y="124.2">47</text>
<text x="208.2" y="121.7">32</text>
<text x="208.2" y="124.2">34</text>
<text x="170.1" y="126.7">54</text>
<text x="170.1" y="129.3">55</text>
<text x="170.7" y="134.4">6</text>
<text x="208.2" y="134.4">36</text>
<text x="208.2" y="136.9">38</text>
<text x="257.1" y="134.4">2</text>
<text x="257.1" y="136.9">6</text>
<text x="285" y="136.9">3</text>
<text x="285" y="134.4">8</text>
<text x="208.2" y="139.4">37</text>
<text x="208.2" y="142">39</text>
<text x="257.1" y="142">1</text>
<text x="257.1" y="139.4">5</text>
<text x="285" y="142">4</text>
<text x="285" y="139.4">7</text>
<text x="170.1" y="147.1">10</text>
<text x="208.2" y="154.7">21</text>
<text x="170.1" y="159.8">44</text>
<text x="208.2" y="157.2">22</text>
<text x="208.2" y="159.8">23</text>
<text x="170.1" y="164.8">17</text>
<text x="208.2" y="162.3">16</text>
<text x="208.2" y="164.8">18</text>
<text x="208.2" y="167.4">30</text>
<text x="208.2" y="169.9">31</text>
<text x="208.2" y="172.5">40</text>
<text x="208.2" y="175">41</text>
<text x="208.2" y="177.5">42</text>
<text x="208.2" y="180.1">43</text>
<text x="208.2" y="182.6">48</text>
<text x="208.2" y="185.2">49</text>
<text x="208.8" y="190.2">8</text>
<text x="208.2" y="197.9">20</text>
<text x="208.8" y="192.8">7</text>
</g>
<g font-size="1.8" fill="#0f0f0f">
<text x="238.8" y="86">PD_LDO3V3</text>
<text x="226.1" y="114">PD_LDO3V3</text>
<text x="154.6" y="124.5" transform="rotate(-90 154.6 124.5)">PD_LDO3V3</text>
<text x="236.2" y="126.7">PD_LDO3V3</text>
<text x="139.4" y="137.2" transform="rotate(-90 139.4 137.2)">PD_LDO3V3</text>
<text x="307.3" y="134.3">PD_LDO3V3</text>
<text x="243.5" y="163.2" transform="rotate(-90 243.5 163.2)">PD_LDO3V3</text>
</g>
<g font-size="1.8" fill="#725600">
<text x="268.2" y="105">I2C_SDA</text>
<text x="268.2" y="107.5">I2C_SCL</text>
<text x="268.2" y="110.1">PD_IRQ_N</text>
</g>
<g font-size="1.8" fill="#939391">
<text x="142.2" y="143.1">R103</text>
<text x="142.2" y="145.6">DNP</text>
</g>
<g font-size="1.8" fill="#0000c2">
<text x="215.9" y="190.7">DRAIN1</text>
<text x="223.8" y="190.7">(8,15,19,EP58)</text>
<text x="239.4" y="190.7">&amp;</text>
<text x="242.2" y="190.7">DRAIN2</text>
<text x="250.1" y="190.7">(7,52,56,EP57):</text>
<text x="215.9" y="192.8">drain</text>
<text x="215.9" y="194.8">thermal</text>
<text x="221.9" y="192.8">MOSFET internal</text>
<text x="224.3" y="194.8">sendiri.</text>
<text x="232.5" y="194.8">JANGAN ke</text>
<text x="243.1" y="192.8">HANYA ke</text>
<text x="244" y="194.8">GND/VBUS/PP_HV.</text>
<text x="253.5" y="192.8">pulau</text>
<text x="259.9" y="192.8">tembaga</text>
</g>
</svg>
